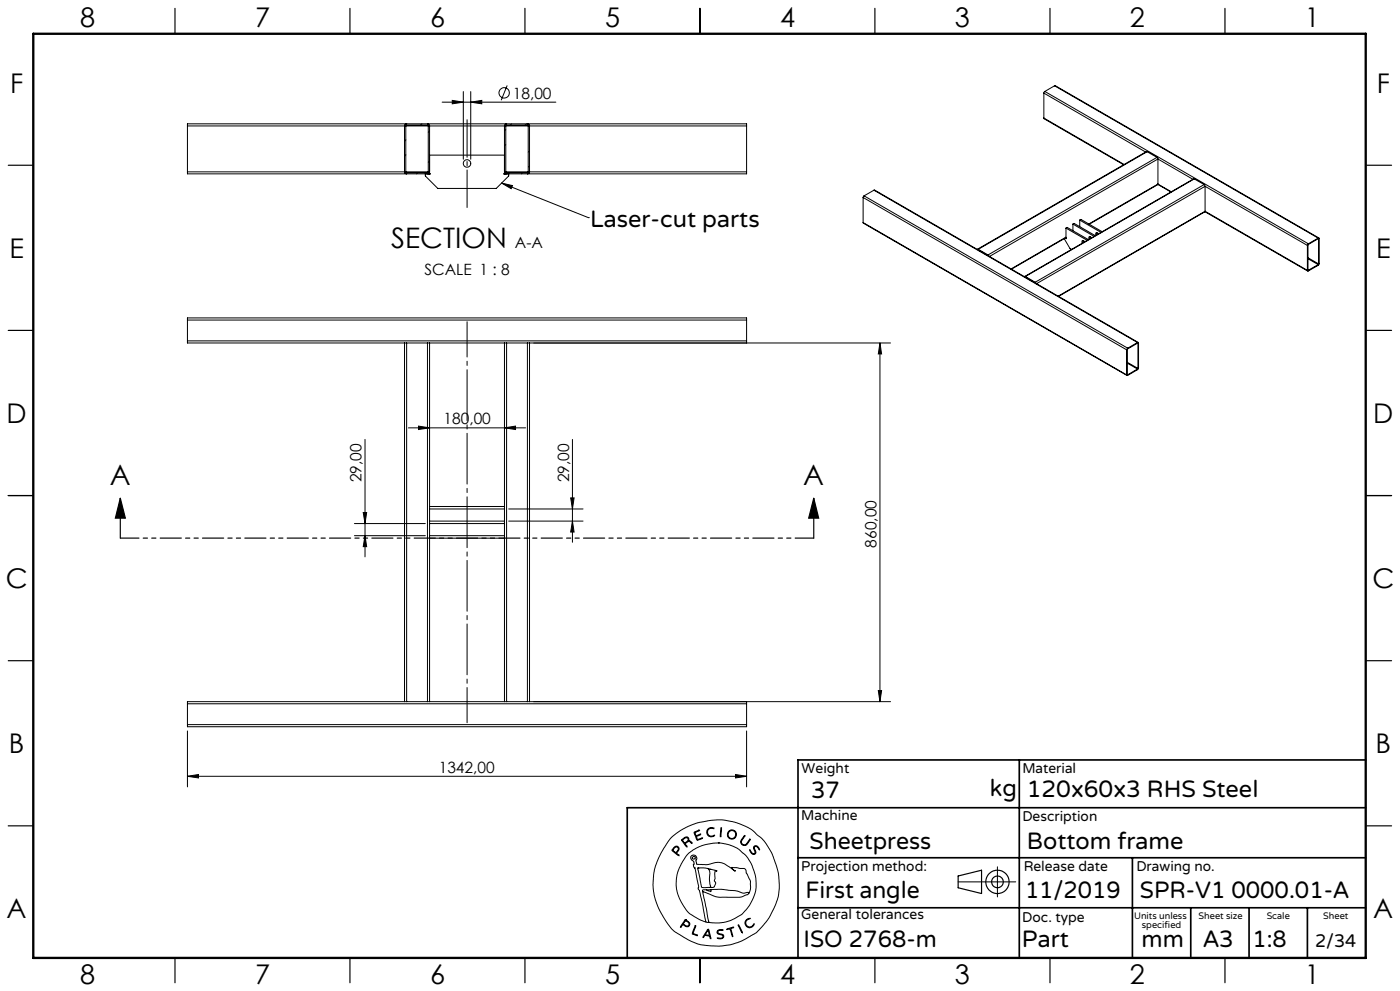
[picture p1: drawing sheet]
<svg xmlns="http://www.w3.org/2000/svg" width="420mm" height="297mm" viewBox="0 0 420 297" stroke-linecap="round" stroke-linejoin="round" font-family="sans-serif">
<g fill="none" stroke="#000" stroke-width=".3">
<path d="M56.2 37.7v-.6h167.8v.6M56.2 37.7v13.8M56.2 37.7h65.2M121.4 37.7v13.8M121.7 37.7l.2-.2h6.4l.2 .2M121.7 37.7v13.8M121.7 37.7h6.8M122 37.1l-.5 .2-.1 .4M126.5 37.1l-.3 .4M128.2 37.1l.5 .2 .2 .4M128.5 37.7v13.8M128.9 37.7v14.2l.1 .3-.1 .1-.2-.2"/>
<path d="M128.9 37.7h22.4M128.9 39.3l-.4 .3M132.6 30.6h34.2M135.7 30.1l3.3 .5-3.3 .5zM139 27.4v20.3M141.2 30.6l3.3-.5v1zM141.2 27.4v20.3M151.3 37.7v14.2l-.1 .3 .1 .1 .3-.2M151.7 37.7l.2-.2h6.4l.2 .2M151.7 37.7v13.8M151.7 37.7h6.8M151.7 38.8l-.4 .4"/>
<path d="M152 37.1l-.6 .3-.1 .3M152.2 25.6l-1.8 4.5M153.5 37.1l-.4 .4M158 37.1l-.4 .4M158.2 37.1l.5 .2 .2 .4M158.5 37.7v13.8M158.9 37.7v13.8M158.9 37.7h65.1M224 37.7v13.8M313.2 35.4l23.9 14M313.2 27.9v7.5M313.2 27.9l30.5 17.7"/>
<path d="M313.2 35.4l24.1 13.9M313.4 27.4l-.2 .5M313.4 27.4l79.1 45.7M316.4 25.7l79.3 45.6M316.4 25.7l79.1 45.7M316.4 25.7l-3 1.7M56.2 51.5v.6h72.8M56.2 51.5h65.2M121.4 51.5l.1 .4 .5 .2M121.7 51.5l.2 .2h6.4l.2-.2M121.7 51.5h6.8M121.7 41.9l-.3 .4"/>
<path d="M121.7 46.4l-.3 .4M125.4 51.7l-.4 .4M127.6 52.1v.6l3.7 3.8h17.6l3.7-3.8v-.6M128.9 51.5l-.3 .5-.4 .1M128.9 46.5h22.4M128.9 48.3l-.4 .3M150.5 54.9l3.2 .7-.3 .9zM150.5 54.9l26 10.3M151.3 51.5l.6 .6 .4-.4M151.7 51.5l.2 .2h6.4l.2-.2M151.7 51.5h6.8M151.7 43.4l-.4 .3"/>
<path d="M156.8 51.7l-.4 .4M158.9 51.5l-.2 .4-.5 .2M158.9 51.5h65.1M158.9 45.2l-.4 .4M158.9 49.7l-.4 .4M224 51.5v.6h-72.8M258.9 59.2l79.1 45.6M258.9 59.2v7.5M259.2 58.7l-.3 .5M259.2 58.7l79.1 45.6M262.2 57l79.3 45.6M262.2 57l-3 1.7"/>
<path d="M262.2 57l79 45.7M344.1 45.5l-50.8 29.2M344.1 45.5l-50.6 29.2M344.1 45.5l3 1.7M347.1 47.2l.3 .5M347.1 47.2l-50.7 29.2M347.3 55.3l4 2.2M347.4 55.2l-20.6 12M347.4 47.7v7.5M347.4 47.7l10.5 6M347.4 55.2l4 2.3M347.4 47.7l-50.6 29.2"/>
<path d="M347.4 55.2l-20.8 11.9M358.3 53.6l-50.9 29.3M358.3 53.6l-50.7 29.3M358.3 53.6l2.9 1.7M361.2 55.3l.3 .5M361.2 55.3l-50.6 29.3M361.5 55.8v7.5M361.5 55.8l30.7 17.8M361.5 55.8l-50.5 29.2M176.5 65.2h.1M258.9 66.7l79.2 45.8M258.9 66.7l79.1 45.7"/>
<path d="M293.5 74.7l-.3 .1M293.5 74.7l2.9 1.7M296.4 76.4l.3 .4M319.3 71.5l1.7 3 .5 .3M319.6 71.3l.1 .1M319.8 71.3l.1 .2-.2-.1M319.8 71.2l-16.4 9.5M319.8 68.4v2.9M319.8 68.4l6.4 3.6M319.8 68.4l.3-.2 6.4 3.6M319.8 71.3l-.1 .1M319.8 71.1l-16.5 9.5"/>
<path d="M321.9 67.2l.3-.2 6.4 3.6M321.9 67.2v1.9M321.9 67.2l6.3 3.6M323.9 66v1.9M323.9 66l6.4 3.6M323.9 66l.4-.2 6.4 3.7M324.9 72.1l.1 .6M325.4 72.5l-.2-.3a.43 .43 0 0 0-.6 .1 .43 .43 0 0 0 .1 .6M327 70.9l.1 .6M327.5 71.3l-.3-.3a.41 .41 0 0 0-.6 .1 .41 .41 0 0 0 .1 .6M329.1 69.7v.6M329.5 70.1l-.2-.3a.43 .43 0 0 0-.6 .1 .43 .43 0 0 0 .1 .6"/>
<path d="M361.5 63.5l30.8 17.7M361.5 63.3l-43.9 25.5M361.5 63.3l30.7 17.7M361.5 63.3l-44 25.5M392.2 73.6v7.4M392.4 77.3l3.2 1.8M392.4 77.5l3.1 1.8M392.5 73.1l-.3 .5M395.5 71.4h.2v7.8l-.2 .3-3 1.7-.3-.2M395.5 71.5l.1 .1M395.5 71.5l-3.1 1.9v7.6M395.5 71.4l-3 1.7"/>
<path d="M395.5 79.3l-3 1.7M395.6 79.1l-.1 .2M395.6 71.6v7.5M56.2 95.9v-.6h167.8v.6M56.2 95.9v6.3M56.2 95.9h167.8M224 95.9v6.3M307.6 82.9h-.3M307.6 82.9l3 1.7M310.6 84.6l.2 .3M392.4 81h.1M56.2 102.2v.6h65.2"/>
<path d="M56.2 102.2h167.8M121.4 102.8h.6M121.4 102.8v107.5M122 102.8h6.2M122 102.8v107.5M128.2 102.8h.7M128.2 102.8v107.5M128.9 102.8h22.4M128.9 102.8v107.5M151.3 102.8h.7M151.3 102.8v107.5M152 102.8h6.2"/>
<path d="M152 102.8v107.5M158.2 102.8h.7M158.2 102.8v107.5M158.9 102.8v107.5M224 102.2v.6M264 102.8l.5 3.3h-1zM264 102.8v107.5M267.2 102.8h-108.3M338 104.8v7.6M338.2 112.3h.1M338.2 108.6l3.2 1.8M338.2 108.8l3 1.8"/>
<path d="M338.3 104.3l-.3 .5M341.2 102.7l.4 .1-.1 7.7-.2 .3-3.1 1.8-.2-.2M341.2 102.9h.2M341.2 102.9l-3 1.7v7.7M341.2 102.7l-2.9 1.6M341.2 110.6l-2.9 1.7M341.4 110.4l-.2 .2M341.4 102.9v7.5M109.5 131.7v35.2M122.5 128.2h35.2M125.6 127.7l3.3 .5-3.3 .5zM151.3 128.2l3.4-.5v1z"/>
<path d="M171.7 131.7v30.8M106.3 156.9h21.3M109 153.6h1l-.5 3.3zM128.9 156.2h22.4M128.9 152.5h22.4M128.9 156.9h22.4M128.9 151.8h22.4M152.6 156.2h22.3M152.6 152.5h22.3M171.2 149.2h1l-.5 3.3zM171.7 156.2l.5 3.3h-1zM106.3 160.5h21.3"/>
<path d="M109.5 160.5l.5 3.3h-1zM128.9 160.5h22.4M128.9 161.3h22.4M56.2 217.2v.6h167.8v-.6M56.2 210.9v6.3M56.2 217.2h167.8M56.2 210.9h167.8M56.2 219.1v16.7M121.4 210.3h-65.2v.6M121.4 210.3h.6M122 210.3h6.2M128.2 210.3h.7"/>
<path d="M128.9 210.3h22.4M151.3 210.3h.7M152 210.3h6.2M158.2 210.3h.7M158.9 210.3h108.3M224 210.3v.6M224 210.9v6.3M224 219.1v16.7M263.5 207h1l-.5 3.3zM56.2 232.7l3.3-.6v1zM56.2 232.7h167.8M220.7 232.1l3.3 .6-3.3 .4z"/>
<path d="M201.3 251.1l2.8-2.2 4.5-2.1 4.8-1 3.2-.1 3.7 .7 3.3 1.2 2 1.1 2.8 2.4 1.5 1.8 1.8 3.2 1.8 5.3 .3 3.5-.2 3-.8 2.8-1.7 3.7-1.8 2.5a16.5 16.5 0 0 1-6.7 5l-3.3 1.2-2.9 .4h-3.4l-2.9-.4-3.7-1.5-3.8-2.3-1.1-.9-1.2-1.6-2.3-3.7-1.2-2.8-.6-2.2-.3-3.1 .3-3.5 .9-3.2 2-4zM202 254.1l.7-.5 .6 .1 .4 .6-.1 .6a.64 .64 0 0 0-.3 1.1l.4 .5-1.7-1.2a.52 .52 0 0 1-.4-.5 .52 .52 0 0 1 .4-.6zM202.4 254l.4-.2 .5 .1 .2 .5-.2 .4a.73 .73 0 0 1-.7 .6 .73 .73 0 0 1-.7-.7zM204.5 251.6l1.1-.7h.6l.4 .3 .1 .8 .6 .2 .3 .5-.8-.5-.6 .2a.61 .61 0 0 0-.6 .5 .61 .61 0 0 0 .5 .7l-.1 .3-1.5-2zM204.8 251.7l.8-.6h.6l.2 .6-.5 .6a.52 .52 0 0 1-.6 .3 .52 .52 0 0 1-.4-.5zM208.2 249.4l1.7-.6-1 .5a.57 .57 0 0 0-.2 .9 .57 .57 0 0 0 .9 0l.6-.2-.8 .5a.46 .46 0 0 0-.5 .4 .46 .46 0 0 0 .3 .5l.1 .2 1.5-.5-1.7 .7zM212.3 248.5l.8-.5 1 .2 .1 .2-.9-.2-.7 .3-.3 .5v.7l.1 .4 .6 .4 1.3-.2a.53 .53 0 0 1-.3 .5 .53 .53 0 0 1-.5 0l-.9-.2-.4-.4-.2-1zM215.5 252.6l2.7 .4 3 1.2 2.3 1.9 .9 1.2 1.3 2.2 1.1 3.8-.1 3.5-.8 2.5a11.7 11.7 0 0 1-8.9 7.2l-2.6 .1-1.7-.2M215.5 252.6l-4.1 .6-3.4 1.5-2.1 1.8-2.1 3.5-.5 1.4-.4 2 .1 3 .9 2.9 2 3.4a9.1 9.1 0 0 0 4 2.9l1.9 .8M215.5 252.6h.1M216.3 248.1h.2v.6l-.2 1.9-.2 .2zM223.3 250.5l.1-.1 .1 .2-1.1 1.6 .2 .7 .7 .3a3.3 3.3 0 0 0 1.7-1.7v.2l-1 1.5-.4 .2-.7-.1-.6-.5-.1-.6z"/>
<path d="M224.9 254.7l.7 .9 .5 .3 .4-.3-.4-1.4 .2-.6h.9l.7 1-.1 .1-.9-1-.5 .1-.1 .4 .5 1.4-.6 .5-.9-.5zM299.2 259.8v9M205.6 275.6l-1.4 2-.1 .2h.2a.69 .69 0 0 1 .6-.6 .69 .69 0 0 1 .8 .4l.9 .1 .3-.9-1.3-1.2M205.6 275.6h.1M205.6 275.9l-.3 .5M205.7 275.9l1 .9-.1 .6-.6 .1a.7 .7 0 0 1-.9-.9l.2-.2M205.7 275.9h.1M208.5 277.5l.2-.1v.2l-.5 1.4a.56 .56 0 0 0-.2 .7 .56 .56 0 0 0 .7 .3l.5 .4-1.6-.6zM209.3 260.2l2.3-.1 3.1 .8 .4 .3a.35 .35 0 0 0-.5-.2 .35 .35 0 0 0-.1 .5v1.8l-.2 .7 .4 .8-.4 1-.5 .2h-2.6a.85 .85 0 0 1-.8-.2 .85 .85 0 0 1-.1-.9zM209.4 260.1h.1M210.8 267.2l1.9 9.2M210.8 267.2l3.7 1.5 1.3 .2h6.3l2.1-.8 .4-.3"/>
<path d="M211.8 276.4h.9M211.9 266.7h-1.1v.5M212.1 260.2a2.12 2.12 0 0 1 .8 2.7v1.9l.3 .9-.3 .2M212.3 278.6l.1-.1a4.3 4.3 0 0 1 .9 2.6v.2h-.2a.74 .74 0 0 0-.8-.8l-.2-.1a.82 .82 0 0 0-1.1 .6l-.1-.3zM212.3 278.9l.4 .9a.4 .4 0 0 1-.1 .6 .4 .4 0 0 1-.6-.2l-.4-.1zM212.4 278.9h.1M212.7 276.4h.1M213 260.6h.1M213.3 266.6l3.2-.1 4.2 .4 2.3 .8 1.1-.2a.3 .3 0 0 1 .4-.1 .3 .3 0 0 1 .1 .4M213.3 266.6v.6l-1.4-.5M213.3 266.6l-1.4 .1M215.3 278.9l.6-.3 1 .1v.2h-1.4l-.2 .6 .3 .2 1.4 .5 .1 .5-.2 .4-.6 .3-1.1-.2h1.1l.6-.5-.3-.5-1.4-.5-.1-.4z"/>
<path d="M218 278.4l2.1-.5-.8 .4 .5 2.4-.8-2.3-.8 .2zM221.5 277.2l1.2 2.2v.2zM221.5 277.1h.1M224 275.6l.7-.4 .3 .1-.8 .4-.4 .6v.6l.5 .7 .9 .2 .9-.9a.41 .41 0 0 1 .1 .5 .41 .41 0 0 1-.4 .2l-1 .5-.9-.5-.4-1.1zM224.6 267.8l.5-1.4v-2.3l-1.7-3.8-3.9-.3 .3 .5 .8 .6h-.1l-3.1-2.2-1.7-.5-3.6 .7-3-.1-.3-.9 .3-.8-.3-.7-.6-.3-.7 .1-.3 .4v.4l1 1.1-.1 1.4 .4 .5 1.1 5.4-.2 .8 .4 .4 .3 1.1 1.7 8.5M287.4 264.3h17.3"/>
<circle cx="151.3" cy="27.8" r="1.55"/>
<circle cx="140.1" cy="49" r="1.12"/>
<circle cx="208.1" cy="257.1" r=".44"/>
<circle cx="219.5" cy="250.1" r="1.17"/>
<circle cx="219.6" cy="250.1" r="1.38"/>
</g>
<g fill="none" stroke="#000" stroke-width=".35">
<path d="M52.5 2.5v7.5M105 2.5v7.5M157.5 2.5v7.5M210 2.5v7.5M262.5 2.5v7.5M315 2.5v7.5M367.5 2.5v7.5M2.5 49.5h7.5M410 49.5h7.5M2.5 99h7.5M410 99h7.5M2.5 148.5h7.5"/>
<path d="M36.1 149.3l1.5 6h-3zM36.1 149.3v12M244.1 149.3l1.5 6h-3zM244.1 149.3v12M410 148.5h7.5M2.5 198h7.5M410 198h7.5M2.5 247.5h7.5M410 247.5h7.5M287.4 262.5l7.1-1.7v7l-7.1-1.7zM52.5 287v7.5M105 287v7.5"/>
<path d="M157.5 287v7.5M210 287v7.5M262.5 287v7.5M315 287v7.5M367.5 287v7.5"/>
<circle cx="299.2" cy="264.3" r="3.5"/>
<circle cx="299.2" cy="264.3" r="1.75"/>
</g>
<path d="M140.1 62.2v-26.3" fill="none" stroke="#000" stroke-width=".3" stroke-dasharray="15.2 1.3 1.3 1.3" stroke-dashoffset="4"/>
<path d="M140.1 96.4v120.2" fill="none" stroke="#000" stroke-width=".3" stroke-dasharray="15.2 1.3 1.3 1.3" stroke-dashoffset="4.7"/>
<path d="M244.1 161.3h-208" fill="none" stroke="#000" stroke-width=".35" stroke-dasharray="6.3 1.3 1.3 1.3 1.3 1.3" stroke-dashoffset=".8"/>
<path d="M305.8 227.7v59.2M409.7 227.7h-170.3v59.2M239.4 257.1h170.3M339.7 257.1v29.9M409.7 242.1h-221.5v45M239.4 272.1h170.3M357.2 272.1v14.8M374.7 272.1v14.8M392.2 272.1v14.8" fill="none" stroke="#000" stroke-width=".5"/>
<path d="M10 10.1h399.7v277h-399.7z" fill="none" stroke="#000" stroke-width=".7"/>
<g fill="#000">
<path d="M264 102.8l.5 3.3h-1zM263.5 207h1l-.5 3.3zM109 153.6h1l-.5 3.3zM109.5 160.5l.5 3.3h-1z"/>
<path d="M125.6 127.7l3.3 .5-3.3 .5zM151.3 128.2l3.4-.5v1zM135.7 30.1l3.3 .5-3.3 .5zM141.2 30.6l3.3-.5v1zM150.5 54.9l3.2 .7-.3 .9z"/>
<path d="M171.7 156.2l.5 3.3h-1zM171.2 149.2h1l-.5 3.3z"/>
<path d="M244.1 149.3l1.5 6h-3zM36.1 149.3l1.5 6h-3z"/>
<path d="M220.7 232.1l3.3 .6-3.3 .4zM56.2 232.7l3.3-.6v1z"/>
</g>
<g font-size="8.5">
<text x="117.3" y="74.3">SECTION</text>
<text x="32.9" y="145.4">A</text>
<text x="240.9" y="145.4">A</text>
</g>
<g font-size="8.1">
<text x="24" y="8">8</text>
<text x="76.5" y="8">7</text>
<text x="129" y="8">6</text>
<text x="181.5" y="8">5</text>
<text x="234" y="8">4</text>
<text x="286.5" y="8">3</text>
<text x="339" y="8">2</text>
<text x="391.5" y="8">1</text>
<text x="3" y="27.7">F</text>
<text x="413" y="27.7">F</text>
<text x="2.8" y="77.2">E</text>
<text x="412.8" y="77.2">E</text>
<text x="2" y="126.7">D</text>
<text x="412" y="126.7">D</text>
<text x="1.7" y="176.2">C</text>
<text x="411.7" y="176.2">C</text>
<text x="2.7" y="225.7">B</text>
<text x="412.7" y="225.7">B</text>
<text x="2" y="275.2">A</text>
<text x="412" y="275.2">A</text>
<text x="24" y="295">8</text>
<text x="76.5" y="295">7</text>
<text x="129" y="295">6</text>
<text x="181.5" y="295">5</text>
<text x="234" y="295">4</text>
<text x="286.5" y="295">3</text>
<text x="339" y="295">2</text>
<text x="391.5" y="295">1</text>
</g>
<g font-size="7.1">
<text x="177.1" y="68">Laser-cut parts</text>
<text x="243.3" y="239.1">37</text>
<text x="297" y="238.5">kg</text>
<text x="308" y="239">120x60x3 RHS Steel</text>
<text x="242.9" y="254.4">Sheetpress</text>
<text x="308" y="254.4">Bottom frame</text>
<text x="241.6" y="269.2">First angle</text>
<text x="307.5" y="269.2">11/2019</text>
<text x="342" y="269.2">SPR-V1 0000.01-A</text>
<text x="241.1" y="283.7">ISO 2768-m</text>
<text x="306.6" y="283.9">Part</text>
<text x="342.5" y="283.9">mm</text>
<text x="360.9" y="283.9">A3</text>
<text x="375.7" y="283.9">1:8</text>
</g>
<text font-size="5.4" x="394.5" y="283.8">2/34</text>
<g font-size="4.7">
<text x="153.8" y="29.5">18,00</text>
<text x="154.5" y="74.3">A-A</text>
<text x="127.3" y="82.5">SCALE 1 : 8</text>
<text x="133.1" y="127.2">180,00</text>
<text x="108.5" y="144.6" transform="rotate(-90 108.5 144.6)">29,00</text>
<text x="170.7" y="144.6" transform="rotate(-90 170.7 144.6)">29,00</text>
<text x="263" y="164.1" transform="rotate(-90 263 164.1)">860,00</text>
<text x="131.6" y="231.6">1342,00</text>
</g>
<g font-size="4.2">
<text x="240.5" y="231.7">Weight</text>
<text x="306.7" y="231.7">Material</text>
<text x="240.4" y="245.9">Machine</text>
<text x="306.7" y="246.1">Description</text>
<text x="240.4" y="261.1">Projection method:</text>
<text x="307.1" y="261">Release date</text>
<text x="340.9" y="261">Drawing no.</text>
<text x="240.4" y="275.6">General tolerances</text>
<text x="306.7" y="276.3">Doc. type</text>
</g>
<g font-size="2.8">
<text x="340.2" y="275.3">Units unless</text>
<text x="359.6" y="275.3">Sheet size</text>
<text x="380" y="275.3">Scale</text>
<text x="396.9" y="275.3">Sheet</text>
<text x="342.6" y="278.2">specified</text>
</g>
</svg>
